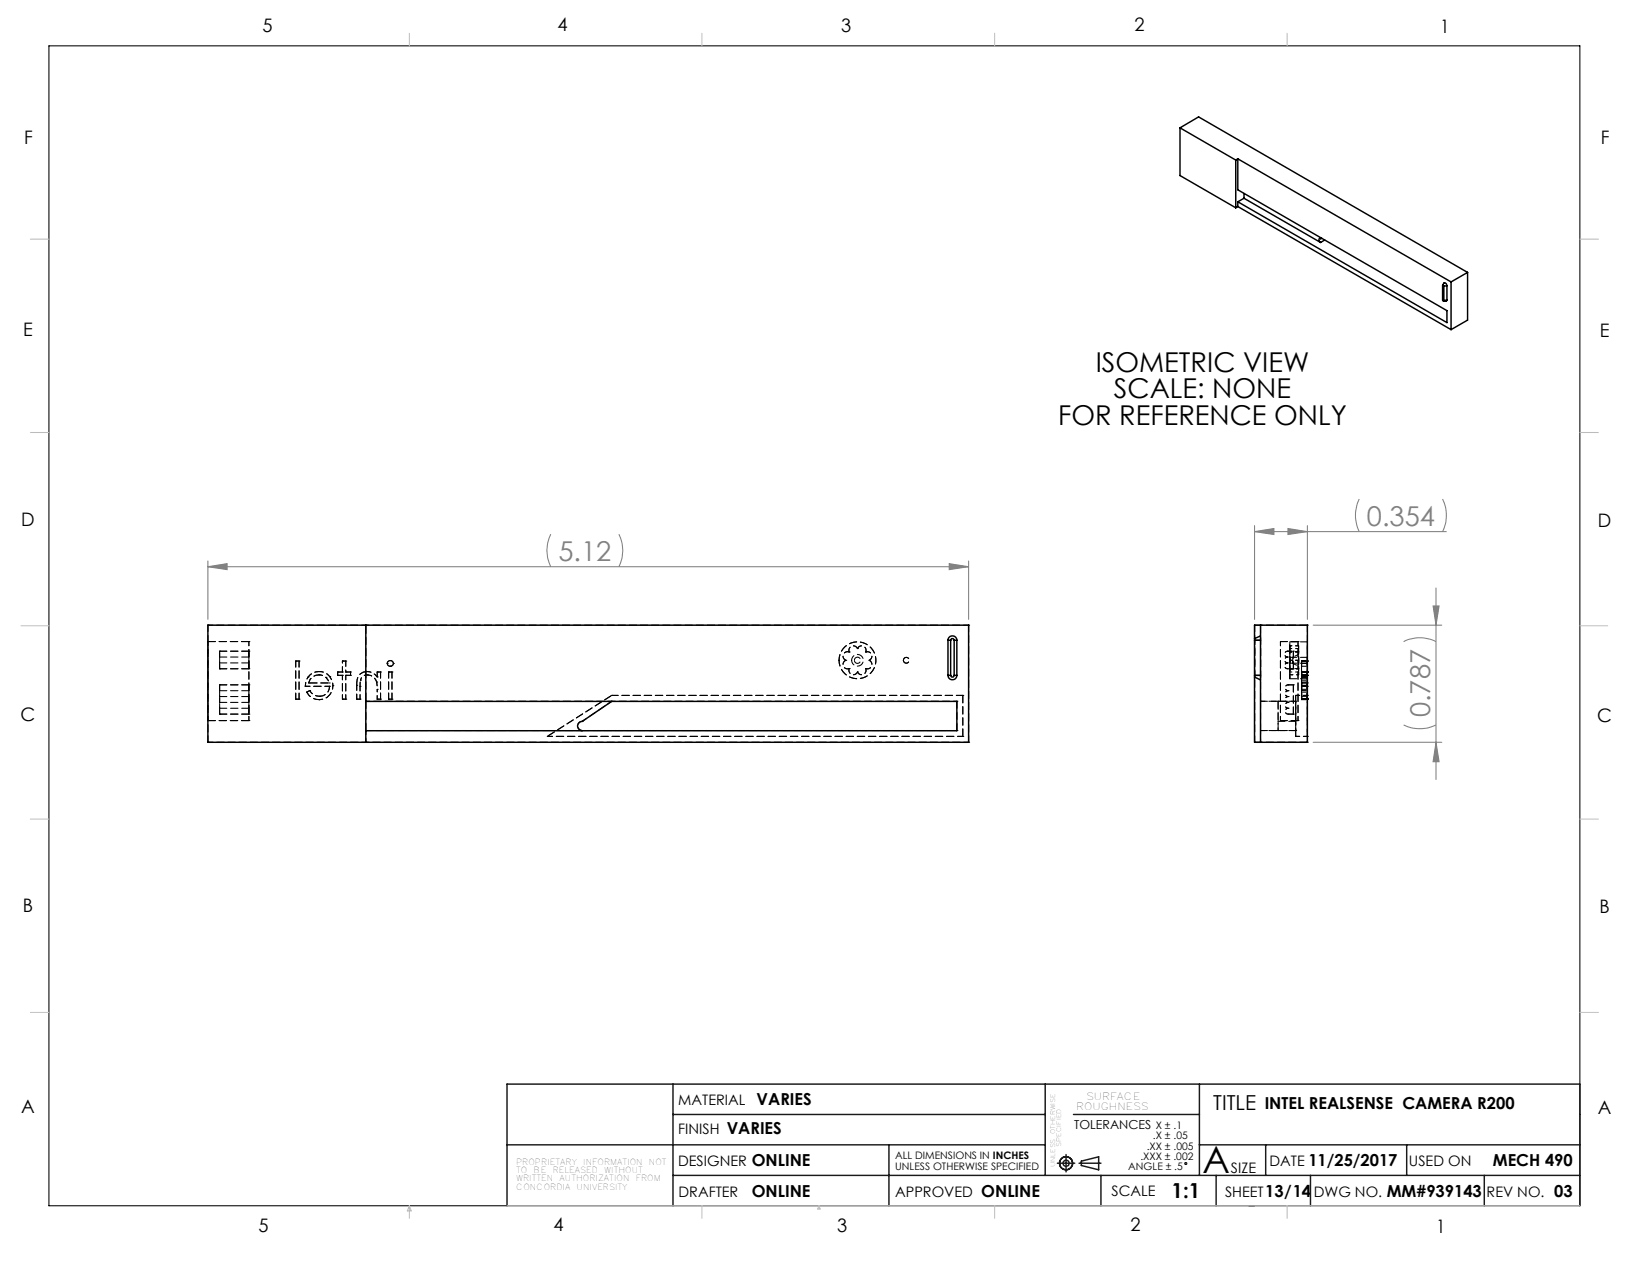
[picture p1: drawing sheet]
<svg xmlns="http://www.w3.org/2000/svg" width="279mm" height="216mm" viewBox="0 0 279 216" stroke-linecap="round" stroke-linejoin="round" font-family="sans-serif">
<g fill="none" stroke="#000" stroke-width=".18">
<path d="M8.4 7.8h261.6v198.2h-261.6z"/>
<circle cx="202.6" cy="198.7" r=".17"/>
</g>
<g fill="none" stroke="#191924" stroke-width=".25">
<path d="M86.6 195.5h92M115 185.2v20.8M115 190.4h63.6M151.9 195.5v10.5M178.6 185.2v15.6M180.7 198.7h3M182.2 197.2v3M183.4 190.4h21.6M184.4 198.7h3.7M184.8 198.3l2.9-.7v2.2l-2.9-.7zM205 185.2v15.6M205 195.5h65"/>
<path d="M216.3 195.5v5.3M240.4 195.5v5.3M86.6 206v-20.8h183.4v20.8M115 200.8h155M188.1 200.8v5.2M207.8 200.8v5.2M213.4 206h.9M223.9 200.8v5.2M253.6 200.8v5.2"/>
<circle cx="182.2" cy="198.7" r="1.11"/>
<circle cx="182.2" cy="198.7" r=".51"/>
</g>
<g fill="none" stroke="#808080" stroke-width=".18">
<path d="M35.5 96.8l3.3-.5v1zM35.5 95.8v10M35.5 96.8h130M94.1 91.2a6.1 6.1 0 0 0 0 5.6M105.8 91.2a6.1 6.1 0 0 1 0 5.6M162.2 96.3l3.3 .5-3.3 .5zM165.5 95.8v10M214.4 89.8v16M214.4 90.8h32.8M214.4 90.8l3.3-.5v1zM220.1 90.3l3.3 .5-3.3 .5zM223.4 89.8v16"/>
<path d="M232.3 85.2a6.4 6.4 0 0 0 0 5.6M246.5 85.2a6.4 6.4 0 0 1 0 5.6M224.4 106.8h22M239.9 109.6a6.1 6.1 0 0 1 5.5 0M244.9 103.5h1l-.5 3.3zM245.4 100.4v32.7M224.4 126.8h22M239.9 123.8a6.4 6.4 0 0 0 5.5 0M245.4 126.8l.5 3.3h-1z"/>
</g>
<g fill="none" stroke="#c0c0c0" stroke-width=".18">
<path d="M70 5.7v2.1M119.9 5.7v2.1M170 5.7v2.1M220 5.7v2.1M5.2 40.9h3.2M270 40.9h3.2M5.2 73.9h3.2M270 73.9h3.2M3.6 106.9h4.8M270 106.9h4.7M5.2 139.9h3.2M270 139.9h3.2"/>
<path d="M5.2 172.9h3.2M270 172.9h3.2M70 206v2.1M70 206l.3 .8h-.7zM86.6 206h183.4M119.9 206v2.1M139.9 206l.3 .5h-.5zM170 206v2.1M220 206v2.1"/>
</g>
<g fill="#808080">
<path d="M162.2 96.3l3.3 .5-3.3 .5zM35.5 96.8l3.3-.5v1z"/>
<path d="M245.4 126.8l.5 3.3h-1zM244.9 103.5h1l-.5 3.3z"/>
<path d="M214.4 90.8l3.3-.5v1zM220.1 90.3l3.3 .5-3.3 .5z"/>
</g>
<g fill="none" stroke="#000" stroke-width=".25">
<path d="M201.6 21.8l9.6 5.5M201.6 21.8l3.2-1.8 46 26.5M201.6 21.8v8.2l9.6 5.5M211.2 27.3v8.2M211.5 27.1l36.5 21.1M211.5 27.1l-.3 .2M211.5 27.1v5.3l35.8 20.7v2l-35.8-20.6M211.5 34.5v.8M211.5 35.3l36.5 21M211.5 35.3l-.3 .2M212.6 33.9l-1.1 .6M212.6 33.9l13.1 7.5"/>
<path d="M212.6 33.1v.8M225.9 40.7h-.3a.36 .36 0 0 0-.2 .4 .36 .36 0 0 0 .3 .3M226.4 41l-.7 .4M246.5 48.7l.2-.3a.39 .39 0 0 1 .6 .4M246.7 48.9l-.1-.2-.1 .1v2.5l.2 .1M246.7 48.9v2.5M247.3 51.2l-.2 .2h-.4M247.3 48.8v2.4M247.3 48.8l-.6 .1M247.3 51.2l-.6 .2M248 48.2v8.1M250.8 46.5l-2.8 1.7"/>
<path d="M250.8 46.5v8.2l-2.8 1.6M35.5 106.8h130v20h-130zM62.5 106.8v20M62.5 119.8h101v5h-101M104.5 119.8l-5 3.4a.79 .79 0 0 0-.8 .8 .79 .79 0 0 0 .8 .8M162 115.4a.76 .76 0 0 0 .8 .7 .76 .76 0 0 0 .7-.7M162 109.4a.76 .76 0 0 1 .8-.8 .76 .76 0 0 1 .7 .8M162 115.4h.5M162 109.4h.5M162 109.4v6M162.5 109.4a.3 .3 0 0 1 .3-.3 .3 .3 0 0 1 .3 .3M162.5 115.4a.3 .3 0 0 0 .3 .2 .3 .3 0 0 0 .3-.2"/>
<path d="M162.5 109.4v6M163.1 109.4v6M163.1 115.4h.4M163.1 109.4h.4M163.5 109.4v6M214.4 115.4v.2M214.4 109.1v.3M214.4 109.1v-2.3h9v20h-9v-11.2M214.4 115.4h1M214.4 109.4h1M214.4 115.6l1 .5M214.4 109.4v6"/>
<path d="M215.4 108.6l-1 .5M215.4 106.8v20"/>
</g>
<g fill="none" stroke="#000" stroke-width=".18" stroke-dasharray="1.3 .6">
<path d="M35.5 106.8h.1M35.5 109.6h.1M37.5 114.2h.1M37.5 111.2h.1M37.5 117h.1M37.5 112.2h5M37.5 111.2h5M37.5 114.2h5M37.5 113.2h5M37.5 119h5M37.5 118h5M37.5 120h5"/>
<path d="M37.5 117h5M37.5 117v5M42.5 109.6h-7M42.5 117v5M42.5 109.6h.1M42.5 114.2h.1M42.5 111.2h.1M42.5 117h.1M50.5 112.9h.1M50.5 119.4h.1M50.5 119.4h.6M51.1 112.9h-.6"/>
<path d="M51.1 112.9h.1M51.1 119.4h.1M52.2 117.2h.1M52.4 118.2h.1M52.7 115.6h.1M52.7 116.7h.1M52.9 118h.1M52.9 118l-.5 .2M54.5 115.3h.1M54.5 114.7h.1M54.6 119.5h.1M54.6 118.9h.1"/>
<path d="M55.7 115.7h.1M56.3 116.7h.1M56.3 117.2h.1M56.4 115.6h.1M56.9 117.1h.1M57.7 114.8h.1M57.7 115.4h.1M57.7 114.8v.6M58.5 119.4h.6M58.5 112.9h.1M58.5 114.8h.1M58.5 115.4h.1"/>
<path d="M58.5 119.4h.1M59.1 112.9h.1M59.1 119.4h.1M59.1 115.4h.1M59.1 114.8h.1M59.1 112.9h-.6M59.9 115.4h.1M59.9 114.8h.1M59.9 115.4v-.6M61 117.1h.1M61 119.4h.1M61 119.4h.5"/>
<path d="M61.5 119.4h.1M61.5 117.2h.1M61.6 116.2h.1M62.5 106.8h.1M62.5 119.8h.1M62.5 119.8v5M62.7 114.7h.1M62.8 115.3h.1M64.4 116.5h.1M64.5 114.8h.1M64.5 115.6h.1M64.5 117.7h.1"/>
<path d="M64.5 119.4h.1M64.5 119.4h.5M65 114.8h.1M65 119.4h.1M65 114.8h-.5M66.2 113.3h.1M66.4 114.8h.1M66.4 119.4h.1M66.4 119.4h.6M66.7 112.8h.1M66.7 113.8h.1M67 114.8h-.6"/>
<path d="M67 114.8h.1M67 119.4h.1M67.2 113.3h.1M104.5 119.8h.1M104.5 118.8h.1M144.5 112.8h.1M145.1 111.4h.1M145.1 114.2h.1M146.5 110.8h.1M146.5 114.8h.1M147.9 111.4h.1M147.9 114.2h.1"/>
<path d="M148.5 112.8h.1M154.4 112.8a.5 .5 0 0 1 .7-.5 .5 .5 0 0 1 .1 .8 .5 .5 0 0 1-.8-.1v-.2M163.5 119.8v5M163.5 119.8h.1M164.5 118.8h.1M164.5 118.8v7M165.5 106.8h.1M214.4 106.8h.1M214.4 115.3v.3M214.4 109.1v.2M215.4 119.8v5M215.4 106.8h.1"/>
<path d="M215.4 119.8h.1M218.4 119.8v5M218.4 119.8h.1M218.8 109.6h.1M220 114.2h.1M220 111.2h.1M220 112.2h.1M220 113.2h.1M220.1 117h.1M220.1 120h.1M220.1 119h.1M220.1 118h.1"/>
<path d="M221 117v5M221 117h.1M221 114.2h.1M221 111.2h.1M221.4 118.8v7M221.4 119.8v5M221.4 118.8h.1M221.4 119.8h.1M221.8 109.6h.1M222.4 119.4h.1M222.4 114.8h.1M222.4 115.4h.1"/>
<path d="M222.4 112.9h.1M222.4 117.2h.1M222.4 116.7h.1M222.4 113.8v-.5M222.4 113.3v-.5M222.4 113.3v.5M222.4 112.8v.5M222.4 115.4v-.6M222.4 114.8v.6M222.4 115.3v.4M222.4 118v.2M223.4 106.8h.1"/>
<path d="M223.4 118.8h.1M223.4 114.8h.1M223.4 119.4h.1M223.4 115.4h.1M223.4 112.9h.1M223.4 117.2h.1M223.4 116.7h.1M223.4 118.8v7M223.4 113.3v-.5M223.4 113.8v-.5M223.4 113.3v.5M223.4 112.8v.5"/>
<path d="M223.4 115.4v-.6M223.4 114.8v.6M223.4 115.3v.4M223.4 118v.2M35.5 126.8h.1M35.5 123.1h.1M37.5 122h.1M37.5 122h5M37.5 121h5M42.5 123.1h-7M42.5 123.1h.1M42.5 122h.1"/>
<path d="M62.5 126.8h.1M62.5 124.8h.1M93.5 125.8h.1M99.5 123.2h.1M99.5 124.8h.1M163.5 124.8h.1M164.5 125.8h.1M165.5 126.8h.1M214.4 126.8h.1M215.4 126.8h.1M215.4 124.8h.1M218.4 124.8h.1"/>
<path d="M218.8 123.1h.1M220.1 122h.1M220.1 121h.1M221 122h.1M221.4 125.8v-7M221.4 125.8h.1M221.4 124.8h.1M221.8 123.1h.1M223.4 126.8h.1M223.4 125.8h.1M223.4 125.8v-7"/>
</g>
<path d="M62.5 119.8v-13M62.7 114.7a1.9 1.9 0 0 0-1.7 2.4M146 112.8a.53 .53 0 0 1 .7-.5 .53 .53 0 0 1 .2 .9 .53 .53 0 0 1-.9-.2v-.2M214.4 106.8h9M215.4 119.8v-13M218.4 119.8v3.4M221.4 119.8v3.4M214.4 126.8h9" fill="none" stroke="#000" stroke-width=".18" stroke-dasharray="1.3 .6" stroke-dashoffset="-.1"/>
<g fill="none" stroke="#000" stroke-width=".18" stroke-dasharray="1.3 .6" stroke-dashoffset=".6">
<path d="M35.5 109.6v13.5M42.5 109.6v13.5M54.5 115.3l.7 .1 .5 .3M54.6 118.9a1.88 1.88 0 0 1-1.7-.9M55.7 115.7l.6 1M64.4 116.5l.1 1.2M64.5 115.6a2.11 2.11 0 0 0-1.8-.9M104.5 119.8h-42M220.4 113v-.7v1v-.3M220.9 113.3l1 .5M221.4 118.8h2M221.8 109.6v13.5"/>
<path d="M221.9 111.8l-1 .4M222.4 116.5v1.2M222.4 115.3v1.2M222.4 118.2v1.3M223.4 112.8v-.5v1v-.5M223.4 116.5v1.2M223.4 115.3v1.2M223.4 118.2v1.3M35.5 123.1v-13.5M42.5 123.1v-13.5M62.5 126.8v-2M215.4 126.8v-2"/>
<path d="M218.8 123.1v-13.5M221.4 125.8h2"/>
</g>
<g fill="none" stroke="#000" stroke-width=".18" stroke-dasharray="1.3 .6" stroke-dashoffset=".2">
<path d="M35.5 106.8v20M50.5 112.9v6.5M51.1 119.4v-6.5M65 119.4v-4.6M66.4 114.8v4.6M67 119.4v-4.6M164.5 118.8h-60M214.4 115.6v-6.5M214.4 106.8v20M222.4 119.4v-4.6M222.4 114.8v4.6M222.4 119.4v-6.5"/>
<path d="M222.4 112.9v6.5M223.4 119.4v-4.6M223.4 114.8v4.6M223.4 119.4v-6.5M223.4 112.9v6.5M223.4 106.8v20M62.5 124.8h37M165.5 126.8v-20"/>
</g>
<g fill="none" stroke="#000" stroke-width=".18" stroke-dasharray="1.3 .6" stroke-dashoffset=".5">
<path d="M37.5 112.2v-1M37.5 114.2v-1M37.5 113.2v-1M37.5 119v-1M37.5 120v-1M37.5 118v-1M42.5 112.2v-1M42.5 114.2v-1M42.5 113.2v-1M42.5 119v-1M42.5 120v-1M42.5 118v-1"/>
<path d="M52.2 117.2h4.1M54.5 114.7a2.23 2.23 0 0 0-1.8 .9M56.4 115.6a2.2 2.2 0 0 0-1.9-.9M58.5 115.4v4M59.1 119.4v-4M61.5 117.2l.1-1M61.5 119.4v-2.2M62.8 115.3a1.67 1.67 0 0 1 1.6 1.2M214.4 115.3h1M214.4 109.3h1M214.4 109.3v6M215.4 119.8h6"/>
<path d="M215.4 115.3v-6M215.4 109.3v6M220 111.2h1M220.1 117h.9M220.9 113v-.8v1.1v-.3M221 114.2h-1M221.9 112.8v-1v2v-1M222.4 113.3h1M222.4 114.8h1M222.4 119.4h1M222.4 113.8h1M222.4 112.8h1"/>
<path d="M222.4 115.6v-.9M222.4 115.6h1M222.4 117.7h1M222.4 116.5h1M222.4 115.3h1M222.4 116.2v-.9M222.4 117.1h1M222.4 114.7h1M222.4 116.2h1M222.4 117.2v-1M222.4 117.2h1M222.4 119.4v-2.2"/>
<path d="M222.4 115.4h1M222.4 119.4v-4M222.4 112.9h1M222.4 115.4v4M222.4 118.9h1M222.4 116.7h1M222.4 115.7h1M222.4 115.7v1M222.4 118.9v-.9M222.4 118.2h1M222.4 119.5h1M222.4 114.7v.9"/>
<path d="M222.4 118h1M223.4 115.6v-.9M223.4 116.2v-.9M223.4 117.2v-1M223.4 119.4v-2.2M223.4 119.4v-4M223.4 115.4v4M223.4 115.7v1M223.4 118.9v-.9M223.4 114.7v.9M37.5 122v-1M37.5 121v-1"/>
<path d="M42.5 122v-1M42.5 121v-1M215.4 124.8h6M221 122h-.9"/>
</g>
<g fill="none" stroke="#000" stroke-width=".18" stroke-dasharray="1.3 .6" stroke-dashoffset=".4">
<path d="M52.7 116.7a1.75 1.75 0 0 1 1.8-1.4M57.7 115.4h.8M58.5 114.8h-.8M59.1 115.4h.8M59.9 114.8h-.8M61 117.1v2.3M64.5 114.8v.8M66.2 113.3a.52 .52 0 0 0 .5 .5M66.7 113.8a.51 .51 0 0 0 .5-.5M66.7 112.8a.51 .51 0 0 0-.5 .5M67.2 113.3a.51 .51 0 0 0-.5-.5M104.5 119.8l-5 3.4"/>
<path d="M144.5 112.8a.77 .77 0 0 1-.4-1 .77 .77 0 0 1 1-.4M145.1 111.4a.77 .77 0 0 1 .4-1 .77 .77 0 0 1 1 .4M145.1 114.2a.77 .77 0 0 1-1-.4 .77 .77 0 0 1 .4-1M145.5 112.8a1 1 0 0 1 1.4-.9 1 1 0 0 1 .3 1.6 1 1 0 0 1-1.6-.4l-.1-.3M146.5 110.8a.77 .77 0 0 1 1-.4 .77 .77 0 0 1 .4 1M146.5 114.8a.77 .77 0 0 1-1 .4 .77 .77 0 0 1-.4-1M147.9 114.2a.77 .77 0 0 1-.4 1 .77 .77 0 0 1-1-.4M147.9 111.4a.77 .77 0 0 1 1 .4 .77 .77 0 0 1-.4 1M148.5 112.8a.77 .77 0 0 1 .4 1 .77 .77 0 0 1-1 .4M165.5 106.8h-130M222.4 114.8v.8M222.4 114.7v2.4"/>
<path d="M222.4 117.1v2.3M222.4 119.5v-2.4M222.4 115.6v-.9M223.4 114.8v.8M223.4 114.7v2.4M223.4 117.1v2.3M223.4 119.5v-2.4M223.4 115.6v-.9M35.5 126.8h130M99.5 123.2a.79 .79 0 0 0-.8 .8 .79 .79 0 0 0 .8 .8M164.5 125.8h-71"/>
</g>
<path d="M52.4 118.2a2.29 2.29 0 0 0 2.2 1.3M56.3 117.2a1.67 1.67 0 0 1-1.7 1.7M143.4 112.8a3.2 3.2 0 0 1 4.6-2.8 3.2 3.2 0 0 1 .4 5.3 3.2 3.2 0 0 1-5-2v-.5" fill="none" stroke="#000" stroke-width=".18" stroke-dasharray="1.3 .6" stroke-dashoffset=".3"/>
<g fill="none" stroke="#000" stroke-width=".18" stroke-dasharray="1.3 .6" stroke-dashoffset=".1">
<path d="M37.5 111.2v3M42.5 111.2v3M218.4 119.8h3M218.4 119.8h-3M218.8 109.6h3M220.4 113.3v-3.7v6.3v-2.6M220.4 113.3h3M220.4 115.9h3M221 111.2v3M223.4 112.8v-3.2v6.3v-3.1M223.4 112.3h-3M223.4 109.6h-3"/>
<path d="M163.5 124.8h-64M218.4 123.2h3M218.4 124.8h3M218.4 124.8h-3M221.8 123.1h-3"/>
</g>
<path d="M56.3 116.7h-3.6M93.5 125.8l11-7" fill="none" stroke="#000" stroke-width=".18" stroke-dasharray="1.3 .6" stroke-dashoffset="-.2"/>
<path d="M54.6 119.5a2.32 2.32 0 0 0 2.3-2.4M163.5 119.8h-59M215.4 115.3v.8v-.8M215.4 109.3v-.7v.7M222.4 116.7v-1.4M223.4 116.7v-1.4" fill="none" stroke="#000" stroke-width=".18" stroke-dasharray="1.3 .6" stroke-dashoffset=".7"/>
<path d="M52.7 115.6l-.4 .9-.1 .7M58.5 112.9v1.9M59.1 114.8v-1.9M222.4 114.8v-1.9M222.4 112.9v1.9M222.4 117.2v1.7M223.4 114.8v-1.9M223.4 112.9v1.9M223.4 117.2v1.7" fill="none" stroke="#000" stroke-width=".18" stroke-dasharray="1.3 .6" stroke-dashoffset=".9"/>
<g fill="none" stroke="#000" stroke-width=".18" stroke-dasharray="1.3 .6" stroke-dashoffset=".8">
<path d="M56.9 117.1l-.2-.9-.3-.6M61.6 116.2a1.11 1.11 0 0 1 1.2-.9M64.5 117.7v1.7M220 114.2a.5 .5 0 0 1-.5-.5 .5 .5 0 0 1 .5-.5M220 112.2a.5 .5 0 0 1-.5-.5 .5 .5 0 0 1 .5-.5M220 113.2a.5 .5 0 0 1-.5-.5 .5 .5 0 0 1 .5-.5M220.1 118a.5 .5 0 0 1-.5-.5 .5 .5 0 0 1 .5-.5M220.1 120a.5 .5 0 0 1-.5-.5 .5 .5 0 0 1 .5-.5M220.1 119a.5 .5 0 0 1-.5-.5 .5 .5 0 0 1 .5-.5M220.4 111.4v1.4M220.4 112.8v1.4M220.4 110.8v-.5v1.1"/>
<path d="M220.4 114.2v1v-.4M220.4 111.4v-1.1v.5M220.4 114.8v.4v-1M220.4 112.8v-1.4M220.4 114.2v-1.4M220.4 114.3h1.5M220.4 115.3h1.5M221.9 111.4h-1.5M221.9 112.8h-1.5M221.9 111.4v1.4M221.9 114.2h-1.5M221.9 112.8v1.4"/>
<path d="M221.9 110.8h-1.5M221.9 110.8v-.5v1.1M221.9 114.8h-1.5M221.9 114.2v1.1v-.5M221.9 111.4v-1.1v.5M221.9 114.8v.4v-1M221.9 112.8v-1.4M221.9 114.2v-1.4M221.9 111.3h-1.5M221.9 110.3h-1.5M222.4 117.7v1.7M222.4 117.1v-1.5"/>
<path d="M222.4 115.6v1.6M223.4 117.7v1.7M223.4 117.1v-1.5M223.4 115.6v1.6M218.4 123.2v1.6M220.1 122a.5 .5 0 0 1-.5-.5 .5 .5 0 0 1 .5-.5M220.1 121a.5 .5 0 0 1-.5-.5 .5 .5 0 0 1 .5-.5M221.4 123.2v1.6"/>
</g>
<text font-size="6.3" x="205.5" y="200.4">A</text>
<g font-size="4.7">
<text x="187.2" y="63.5">ISOMETRIC VIEW</text>
<text x="190.4" y="68">SCALE: NONE</text>
<text x="180.8" y="72.6">FOR REFERENCE ONLY</text>
</g>
<g font-size="4.7" fill="#808080">
<text x="233.6" y="89.8">0.354</text>
<text x="95.4" y="95.8">5.12</text>
<text x="244.4" y="122.5" transform="rotate(-90 244.4 122.5)">0.787</text>
</g>
<g font-size="3.5">
<text x="207.3" y="189.5">TITLE</text>
<text x="200.2" y="204.7">1:1</text>
</g>
<g font-size="3.2">
<text x="44.8" y="5.4">5</text>
<text x="95.3" y="5.3">4</text>
<text x="143.7" y="5.4">3</text>
<text x="193.9" y="5.4">2</text>
<text x="246.1" y="5.7">1</text>
<text x="4.1" y="24.5">F</text>
<text x="273.5" y="24.7">F</text>
<text x="4" y="57.5">E</text>
<text x="273.4" y="57.6">E</text>
<text x="3.6" y="89.8">D</text>
<text x="273.1" y="90">D</text>
<text x="3.5" y="123.1">C</text>
<text x="272.9" y="123.3">C</text>
<text x="3.9" y="155.7">B</text>
<text x="273.3" y="155.9">B</text>
<text x="3.6" y="190.2">A</text>
<text x="273" y="190.3">A</text>
<text x="44.2" y="210.4">5</text>
<text x="94.6" y="210.3">4</text>
<text x="143.1" y="210.4">3</text>
<text x="193.2" y="210.3">2</text>
<text x="245.4" y="210.6">1</text>
</g>
<g font-size="2.8">
<text x="129.3" y="188.7">VARIES</text>
<text x="216.1" y="189.5">INTEL REALSENSE CAMERA R200</text>
<text x="124.2" y="193.6">VARIES</text>
<text x="128.5" y="199.2">ONLINE</text>
<text x="223.6" y="199.2">11/25/2017</text>
<text x="255.1" y="199.2">MECH 490</text>
<text x="128.5" y="204.5">ONLINE</text>
<text x="167.7" y="204.5">ONLINE</text>
<text x="216.2" y="204.4">13/14</text>
<text x="237" y="204.4">MM#939143</text>
<text x="265.6" y="204.4">03</text>
</g>
<g font-size="2.5">
<text x="115.9" y="188.7">MATERIAL</text>
<text x="115.9" y="193.6">FINISH</text>
<text x="115.9" y="199.2">DESIGNER</text>
<text x="210.4" y="200.4">SIZE</text>
<text x="216.9" y="199.2">DATE</text>
<text x="240.8" y="199.2">USED ON</text>
<text x="115.9" y="204.5">DRAFTER</text>
<text x="153" y="204.5">APPROVED</text>
<text x="189.9" y="204.3">SCALE</text>
<text x="209.4" y="204.4">SHEET</text>
<text x="224.5" y="204.4">DWG NO.</text>
<text x="254" y="204.4">REV NO.</text>
</g>
<text font-size="2.1" x="183.6" y="192.8">TOLERANCES</text>
<g font-size="1.8">
<text x="196" y="196.4">.XX ± .005</text>
<text x="197" y="194.6">.X ± .05</text>
<text x="197.5" y="192.8">X ± .1</text>
<text x="153" y="198">ALL DIMENSIONS IN INCHES</text>
<text x="153" y="199.8">UNLESS OTHERWISE SPECIFIED</text>
<text x="192.8" y="199.9">ANGLE ± .5</text>
<text x="194.9" y="198.1">.XXX ± .002</text>
</g>
<g font-size="1.7">
<text x="183.9" y="189.6">ROUGHNESS</text>
<text x="185.6" y="187.9">SURFACE</text>
</g>
<g font-size="1.4">
<text x="88.2" y="199">PROPRIETARY</text>
<text x="88.2" y="200.4">TO</text>
<text x="88.2" y="201.8">WRITTEN</text>
<text x="88.2" y="203.2">CONCORDIA</text>
<text x="91.2" y="200.4">BE</text>
<text x="94.4" y="200.4">RELEASED</text>
<text x="95.6" y="201.8">AUTHORIZATION</text>
<text x="98.5" y="203.2">UNIVERSITY</text>
<text x="99.7" y="199">INFORMATION</text>
<text x="103.2" y="200.4">WITHOUT</text>
<text x="108.6" y="201.8">FROM</text>
<text x="110.9" y="199">NOT</text>
</g>
<g font-size="1.1">
<text x="180.3" y="193.7" transform="rotate(-90 180.3 193.7)">OTHERWISE</text>
<text x="181.4" y="195.8" transform="rotate(-90 181.4 195.8)">SPECIFIED</text>
<text x="180.3" y="199.3" transform="rotate(-90 180.3 199.3)">UNLESS</text>
</g>
</svg>
